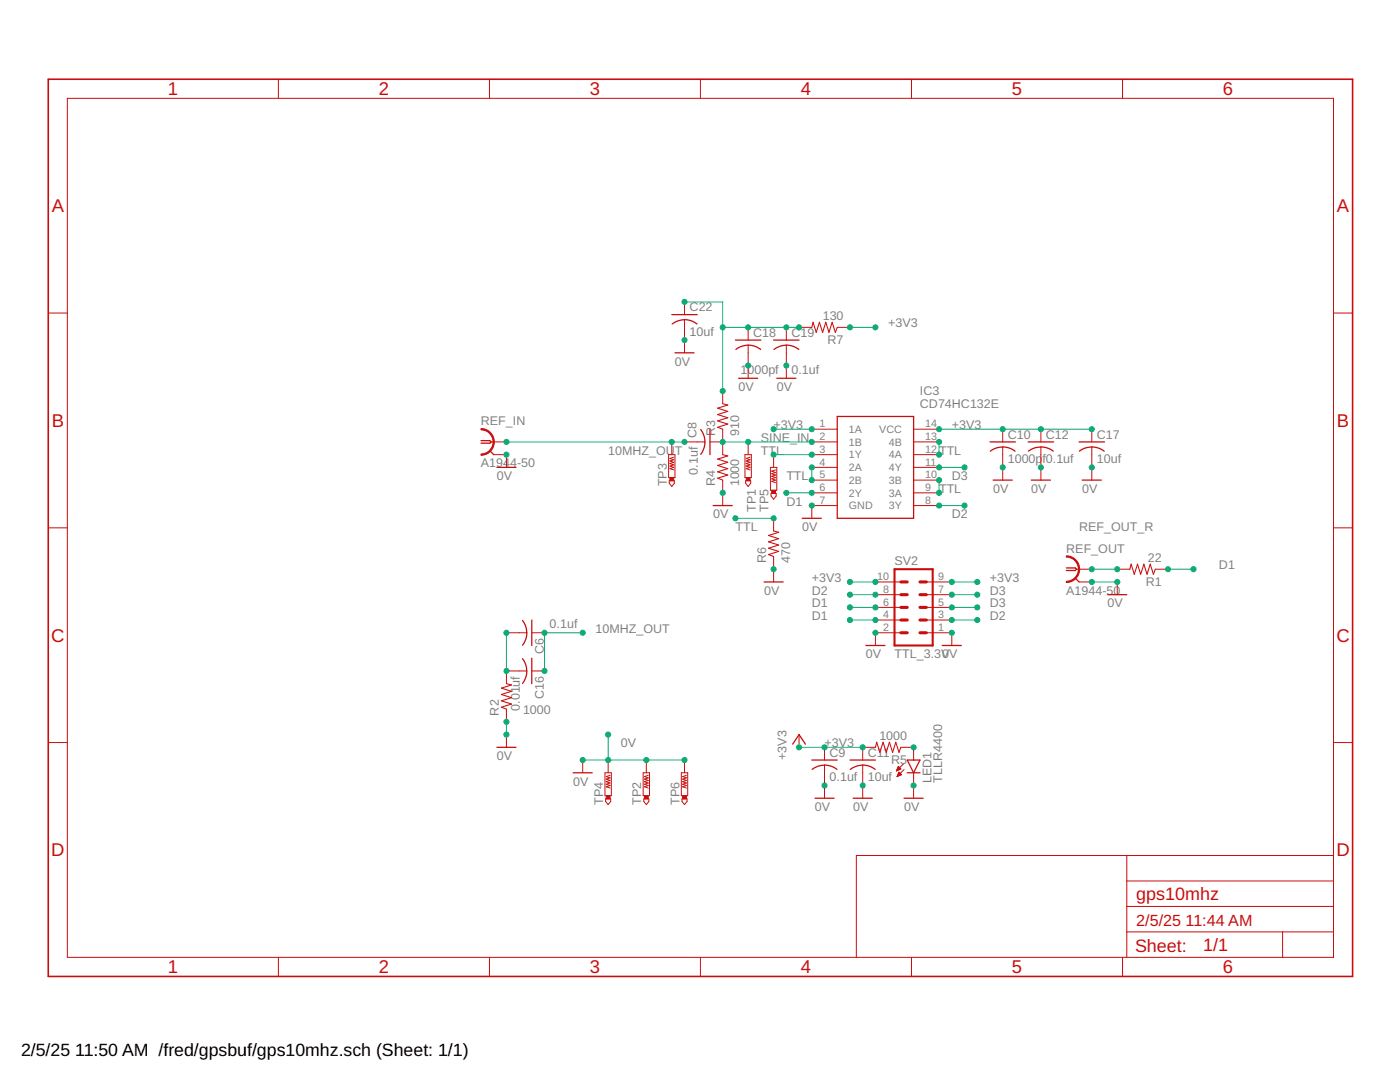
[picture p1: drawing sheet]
<svg xmlns="http://www.w3.org/2000/svg" width="279mm" height="216mm" viewBox="0 0 279 216" stroke-linecap="round" stroke-linejoin="round" font-family="sans-serif">
<g fill="none" stroke="#c90d0c" stroke-width=".25">
<path d="M134.1 62.8h5M134.7 70.4h3.8M136.6 63.8l1.6 .3 .9 .5M136.6 63.8l-1.5 .3-.9 .5M146.8 67.9h5M146.9 69.7a4 4 0 0 1 4.9 0M147.4 75.5h3.8M154.4 67.9h5.1M154.5 69.7a4 4 0 0 1 4.9 0M155 75.5h3.8M96 87.9h1.8l.2 .3-.2 .2h-1.8M97.8 90l.7 .7"/>
<path d="M99.2 93.3h3.8M139.8 85.7a4 4 0 0 1 0 5M141.7 85.6v5.1M167.1 83.1h15.2v20.3h-15.2zM197.6 88.2h5M198.2 95.8h3.8M200.1 89.2l1.6 .3 .9 .5M200.1 89.2h-.5a3.7 3.7 0 0 0-2 .8M205.2 88.2h5.1M205.8 95.8h3.8M207.7 89.2l1.6 .3 .9 .5M207.7 89.2h-.5a3.7 3.7 0 0 0-1.9 .8"/>
<path d="M215.3 88.2h5.1M216 95.8h3.8M217.9 89.2l1.6 .3 .9 .5M217.9 89.2h-.5a3.7 3.7 0 0 0-2 .8M142.3 100.9h3.8M152.5 116.1h3.8M160.1 103.4h3.8M212.8 113.3h1.8l.2 .3-.2 .2h-1.8M214.6 115.4l.7 .7M221.1 118.7h3.8M104.3 123.8a4 4 0 0 1 0 5M104.3 131.4a4 4 0 0 1 0 5"/>
<path d="M106.1 123.7v5.1M106.1 131.3v5.1M172.8 128.8h3.8M188 128.8h3.9M99.2 149.1h3.8M114.4 154.2h3.8M158.2 148.5l1.3-1.9 1.2 1.9M162 151.7h5.1M162.1 153.5a4 4 0 0 1 4.9 0M162.6 159.3h3.9M169.6 151.7h5.1M169.7 153.5a4 4 0 0 1 5 0"/>
<path d="M170.3 159.3h3.8M180.4 159.3h3.8M181.1 154.2h2.5M181.1 151.7h2.5l-1.3 2.5z"/>
</g>
<g fill="none" stroke="#c90d0c" stroke-width=".2">
<path d="M13.4 19.6h252.7v171.4h-252.7zM55.6 15.8v3.8M97.7 15.8v3.8M139.8 15.8v3.8M181.9 15.8v3.8M224 15.8v3.8M9.6 62.5h3.8M136.6 60.2v2.6M136.6 63.8v6.6M144.2 78v2.6M149.3 65.3v2.6M149.3 68.9v6.6"/>
<path d="M156.9 65.3v2.6M156.9 68.9v6.6M159.5 65.3h2.5M167.1 65.3h2.5M266.1 62.5h3.8M98 88.2h3.1M98.5 90.7h2.6v2.6M133.4 90.7h1.3v4.6h-1.3zM133.6 95.9h1v.5l-.5 .7-.5-.7zM134.1 88.2v2.5M134.5 91.2l-.8 .3 .8 .2-.8 .3 .8 .2-.8 .3 .8 .3-.8 .2 .8 .3-.8 .2 .8 .3M136.6 88.2h4.1"/>
<path d="M141.7 88.2h2.5M144.2 85.6v5.1M144.2 95.8v5.1M148.7 90.7h1.2v4.6h-1.2zM148.8 95.9h1v.5l-.5 .7-.5-.7zM149.3 88.2v2.5M149.7 91.2l-.8 .3 .8 .2-.8 .3 .8 .2-.8 .3 .8 .3-.8 .2 .8 .3-.8 .2 .8 .3M153.8 93.3h1.2v4.5h-1.2zM153.9 98.5h1v.5l-.5 .6-.5-.6zM154.4 90.7v2.6M154.8 93.8l-.8 .2 .8 .3-.8 .2 .8 .3-.8 .2 .8 .3-.8 .2 .8 .3-.8 .3 .8 .2M162 88.2h5.1"/>
<path d="M162 90.7h5.1M162 93.3h5.1M162 85.6h5.1M162 95.8h5.1M162 98.3h5.1M182.3 88.2h5.1M182.3 90.7h5.1M182.3 93.3h5.1M182.3 85.6h5.1M182.3 95.8h5.1M182.3 98.3h5.1M200.1 85.6v2.6"/>
<path d="M200.1 89.2v6.6M207.7 85.6v2.6M207.7 89.2v6.6M217.9 85.6v2.6M217.9 89.2v6.6M9.6 105.3h3.8M154.4 103.4v2.6M154.4 111v5.1M167.1 100.9h-5.1v2.5M174.7 118.7h5.1M174.7 116.1h5.1M182.3 100.9h5.1"/>
<path d="M184.9 118.7h5M184.9 116.1h5M214.8 113.6h3.1M215.3 116.1h2.6M223 113.6h2.5M223 116.1v2.6M230.6 113.6h2.5M266.1 105.3h3.8M101.1 126.3h4M105.1 133.9h-4v2.5M106.1 126.3h2.6M106.1 133.9h2.6"/>
<path d="M174.7 123.7h5.1M174.7 121.2h5.1M179.8 126.3h-5.1v2.5M184.9 126.3h5v2.5M184.9 123.7h5M184.9 121.2h5M9.6 148.2h3.8M101.1 141.5v2.5M101.1 146.6v2.5M116.3 151.7v2.5M120.7 154.2h1.3v4.6h-1.3zM120.9 159.4h1v.5l-.5 .6-.5-.6z"/>
<path d="M121.4 151.7v2.5M121.8 154.7l-.8 .3 .8 .2-.8 .3 .8 .2-.8 .3 .8 .2-.8 .3 .8 .2-.8 .3 .8 .2M128.4 154.2h1.2v4.6h-1.2zM128.5 159.4h1v.5l-.5 .6-.5-.6zM129 151.7v2.5M129.4 154.7l-.8 .3 .8 .2-.8 .3 .8 .2-.8 .3 .8 .2-.8 .3 .8 .2-.8 .3 .8 .2M136 154.2h1.2v4.6h-1.2zM136.1 159.4h1v.5l-.5 .6-.5-.6zM136.6 151.7v2.5M137 154.7l-.8 .3 .8 .2-.8 .3 .8 .2-.8 .3 .8 .2-.8 .3 .8 .2-.8 .3 .8 .2M159.5 146.6v2.5M164.5 149.1v2.6"/>
<path d="M164.5 152.7v6.6M172.2 152.7v6.6M174.7 149.1h-2.5v2.6M178.9 153.8h.2M179 153.6h.4M179 153.5h.6M179 155h.1M179.1 153.4h.6M179.1 154.8h.2M179.1 153.3h.5M179.1 154.7h.5M179.2 154.6h.7"/>
<path d="M179.2 153.1h.3M179.2 153h.2M179.2 154.5h.6M179.3 152.9l.5 .5-.9 .4zM179.3 154.3h.4M179.3 154.2h.3M179.4 154.1h.1M179.8 149.1h2.5v2.6M179.9 154.6l-.5-.5-.4 .9M179.9 154.6l-.9 .4M180.3 152.4l-1.4 1.4M180.4 153.6l-1.4 1.4"/>
<path d="M182.3 154.2v5.1M266.1 148.2h3.8M224.9 170.7v20.3M224.9 175.8h41.2M266.1 170.7h-95.2v20.3M55.6 191v3.8M97.7 191v3.8M139.8 191v3.8M181.9 191v3.8M224 191v3.8M224.9 185.9h41.2M224.9 180.9h41.2"/>
<path d="M256 185.9v5.1"/>
</g>
<path d="M162 65.3l.3-1 .6 2 .6-2 .7 2 .6-2 .6 2 .7-2 .6 2 .4-1M144.2 80.6l1 .2-2 .6 2 .7-2 .6 2 .7-2 .6 2 .6-2 .7 1 .3M144.2 90.7l1 .3-2 .6 2 .6-2 .7 2 .6-2 .6 2 .7-2 .6 1 .4M154.4 106l1 .2-2 .6 2 .7-2 .6 2 .7-2 .6 2 .6-2 .7 1 .3M225.5 113.6l.2-1 .7 2 .6-2 .6 2 .7-2 .6 2 .7-2 .6 2 .4-1M101.1 136.4l1 .3-2 .6 2 .6-2 .7 2 .6-2 .6 2 .7-2 .6 1 .4M174.7 149.1l.3-1 .6 2 .6-2 .7 2 .6-2 .6 2 .7-2 .6 2 .4-1" fill="none" stroke="#c90d0c" stroke-width=".21"/>
<path d="M178.5 113.6h7.6v15.2h-7.6z" fill="none" stroke="#c90d0c" stroke-width=".42"/>
<path d="M179.8 116.1h1.3M179.8 118.7h1.3M183.6 116.1h1.3M183.6 118.7h1.3M179.8 121.2h1.3M179.8 123.7h1.3M179.8 126.3h1.3M183.6 121.2h1.3M183.6 123.7h1.3M183.6 126.3h1.3" fill="none" stroke="#c90d0c" stroke-width=".61"/>
<g fill="#c90d0c" stroke="#c90d0c" stroke-width=".2">
<path d="M148.9 95.3h.8v.6h-.8z"/>
<path d="M133.7 95.3h.8v.6h-.8z"/>
<path d="M121 158.8h.8v.6h-.8z"/>
<path d="M154 97.8h.8v.7h-.8z"/>
<path d="M128.6 158.8h.8v.6h-.8z"/>
<path d="M136.2 158.8h.8v.6h-.8z"/>
</g>
<path d="M9.6 15.8h260.3v179h-260.3z" fill="none" stroke="#c90d0c" stroke-width=".32"/>
<g fill="#c90d0c" stroke="#c90d0c" stroke-width=".2">
<path d="M96 85.5a2.67 2.67 0 0 1 2.7 2.7 2.67 2.67 0 0 1-2.7 2.6v-.2a2.41 2.41 0 0 0 2.4-2.4 2.41 2.41 0 0 0-2.4-2.4z" fill-rule="evenodd"/>
<path d="M212.8 110.9a2.67 2.67 0 0 1 2.7 2.7 2.67 2.67 0 0 1-2.7 2.6v-.2a2.41 2.41 0 0 0 2.4-2.4 2.41 2.41 0 0 0-2.4-2.4z" fill-rule="evenodd"/>
</g>
<g fill="none" stroke="#0dab76" stroke-width=".2">
<path d="M136.6 60.2h7.6v17.8M144.2 65.3h15.3M169.6 65.3h5.1M101.1 88.2h35.5M144.2 88.2h17.8M154.4 85.6h7.6M154.4 90.7h7.6M156.9 98.3h5.1M162 93.3v2.5M187.4 85.6h30.5M187.4 88.2v2.5M187.4 95.8v2.5"/>
<path d="M187.4 93.3h5.1M146.8 103.4h7.6M169.6 116.1h5.1M169.6 118.7h5.1M187.4 100.9h5.1M189.9 116.1h5.1M189.9 118.7h5.1M217.9 116.1h5.1M217.9 113.6h5.1M233.1 113.6h5.1M101.1 126.3v7.6M116.3 126.3h-7.6v7.6"/>
<path d="M169.6 123.7h5.1M169.6 121.2h5.1M189.9 123.7h5.1M189.9 121.2h5.1M101.1 144v2.6M116.3 151.7h20.3M121.4 146.6v5.1M159.5 149.1h12.7"/>
</g>
<g fill="#0dab76" stroke="#0dab76" stroke-width=".2">
<circle cx="116.3" cy="151.7" r=".51"/>
<circle cx="121.4" cy="146.6" r=".51"/>
<circle cx="121.4" cy="151.7" r=".51"/>
<circle cx="129" cy="151.7" r=".51"/>
<circle cx="136.6" cy="151.7" r=".51"/>
<circle cx="101.1" cy="144" r=".51"/>
<circle cx="101.1" cy="146.6" r=".51"/>
<circle cx="174.7" cy="126.3" r=".51"/>
<circle cx="189.9" cy="126.3" r=".51"/>
<circle cx="144.2" cy="98.3" r=".51"/>
<circle cx="164.5" cy="156.7" r=".51"/>
<circle cx="172.2" cy="156.7" r=".51"/>
<circle cx="200.1" cy="93.3" r=".51"/>
<circle cx="207.7" cy="93.3" r=".51"/>
<circle cx="162" cy="100.9" r=".51"/>
<circle cx="182.3" cy="156.7" r=".51"/>
<circle cx="154.4" cy="113.6" r=".51"/>
<circle cx="149.3" cy="72.9" r=".51"/>
<circle cx="156.9" cy="72.9" r=".51"/>
<circle cx="217.9" cy="93.3" r=".51"/>
<circle cx="136.6" cy="67.9" r=".51"/>
<circle cx="101.1" cy="90.7" r=".51"/>
<circle cx="223" cy="116.1" r=".51"/>
<circle cx="217.9" cy="116.1" r=".51"/>
<circle cx="101.1" cy="126.3" r=".51"/>
<circle cx="101.1" cy="133.9" r=".51"/>
<circle cx="108.7" cy="126.3" r=".51"/>
<circle cx="116.3" cy="126.3" r=".51"/>
<circle cx="108.7" cy="133.9" r=".51"/>
<circle cx="101.1" cy="88.2" r=".51"/>
<circle cx="136.6" cy="88.2" r=".51"/>
<circle cx="134.1" cy="88.2" r=".51"/>
<circle cx="172.2" cy="149.1" r=".51"/>
<circle cx="164.5" cy="149.1" r=".51"/>
<circle cx="159.5" cy="149.1" r=".51"/>
<circle cx="207.7" cy="85.6" r=".51"/>
<circle cx="200.1" cy="85.6" r=".51"/>
<circle cx="187.4" cy="85.6" r=".51"/>
<circle cx="217.9" cy="85.6" r=".51"/>
<circle cx="174.7" cy="116.1" r=".51"/>
<circle cx="169.6" cy="116.1" r=".51"/>
<circle cx="189.9" cy="116.1" r=".51"/>
<circle cx="195" cy="116.1" r=".51"/>
<circle cx="154.4" cy="85.6" r=".51"/>
<circle cx="162" cy="85.6" r=".51"/>
<circle cx="169.6" cy="65.3" r=".51"/>
<circle cx="174.7" cy="65.3" r=".51"/>
<circle cx="144.2" cy="88.2" r=".51"/>
<circle cx="149.3" cy="88.2" r=".51"/>
<circle cx="162" cy="88.2" r=".51"/>
<circle cx="154.4" cy="90.7" r=".51"/>
<circle cx="162" cy="90.7" r=".51"/>
<circle cx="162" cy="93.3" r=".51"/>
<circle cx="162" cy="95.8" r=".51"/>
<circle cx="187.4" cy="98.3" r=".51"/>
<circle cx="187.4" cy="95.8" r=".51"/>
<circle cx="187.4" cy="90.7" r=".51"/>
<circle cx="187.4" cy="88.2" r=".51"/>
<circle cx="154.4" cy="103.4" r=".51"/>
<circle cx="146.8" cy="103.4" r=".51"/>
<circle cx="174.7" cy="123.7" r=".51"/>
<circle cx="169.6" cy="123.7" r=".51"/>
<circle cx="174.7" cy="121.2" r=".51"/>
<circle cx="169.6" cy="121.2" r=".51"/>
<circle cx="156.9" cy="98.3" r=".51"/>
<circle cx="162" cy="98.3" r=".51"/>
<circle cx="238.2" cy="113.6" r=".51"/>
<circle cx="233.1" cy="113.6" r=".51"/>
<circle cx="189.9" cy="123.7" r=".51"/>
<circle cx="195" cy="123.7" r=".51"/>
<circle cx="174.7" cy="118.7" r=".51"/>
<circle cx="169.6" cy="118.7" r=".51"/>
<circle cx="187.4" cy="100.9" r=".51"/>
<circle cx="192.5" cy="100.9" r=".51"/>
<circle cx="189.9" cy="121.2" r=".51"/>
<circle cx="195" cy="121.2" r=".51"/>
<circle cx="189.9" cy="118.7" r=".51"/>
<circle cx="195" cy="118.7" r=".51"/>
<circle cx="187.4" cy="93.3" r=".51"/>
<circle cx="192.5" cy="93.3" r=".51"/>
<circle cx="182.3" cy="149.1" r=".51"/>
<circle cx="156.9" cy="65.3" r=".51"/>
<circle cx="149.3" cy="65.3" r=".51"/>
<circle cx="144.2" cy="78" r=".51"/>
<circle cx="159.5" cy="65.3" r=".51"/>
<circle cx="144.2" cy="65.3" r=".51"/>
<circle cx="136.6" cy="60.2" r=".51"/>
<circle cx="223" cy="113.6" r=".51"/>
<circle cx="217.9" cy="113.6" r=".51"/>
</g>
<g font-size="3.7" fill="#c90d0c">
<text x="33.5" y="19">1</text>
<text x="75.6" y="19">2</text>
<text x="117.7" y="19">3</text>
<text x="159.8" y="19">4</text>
<text x="201.9" y="19">5</text>
<text x="244.1" y="19">6</text>
<text x="10.3" y="42.3">A</text>
<text x="266.8" y="42.3">A</text>
<text x="10.3" y="85.2">B</text>
<text x="266.8" y="85.2">B</text>
<text x="10.2" y="128">C</text>
<text x="266.7" y="128">C</text>
<text x="10.2" y="170.9">D</text>
<text x="266.7" y="170.9">D</text>
<text x="33.5" y="194.2">1</text>
<text x="75.6" y="194.2">2</text>
<text x="117.7" y="194.2">3</text>
<text x="159.8" y="194.2">4</text>
<text x="201.9" y="194.2">5</text>
<text x="244.1" y="194.2">6</text>
</g>
<g font-size="3.6" fill="#c90d0c">
<text x="226.8" y="179.6">gps10mhz</text>
<text x="226.5" y="189.9">Sheet:</text>
<text x="240.1" y="189.8">1/1</text>
</g>
<g font-size="3.5">
<text x="4.2" y="210.7">2/5/25</text>
<text x="15" y="210.7">11:50 AM /fred/gpsbuf/gps10mhz.sch (Sheet: 1/1)</text>
</g>
<g font-size="3.2" fill="#c90d0c">
<text x="226.8" y="184.7">2/5/25</text>
<text x="236.6" y="184.7">11:44 AM</text>
</g>
<g font-size="2.5" fill="#808080">
<text x="137.6" y="62.2">C22</text>
<text x="164.2" y="63.8">130</text>
<text x="177.2" y="65.3">+3V3</text>
<text x="137.6" y="67">10uf</text>
<text x="150.3" y="67.2">C18</text>
<text x="157.9" y="67.2">C19</text>
<text x="165.2" y="68.6">R7</text>
<text x="134.7" y="72.9">0V</text>
<text x="147.8" y="74.6">1000pf</text>
<text x="157.9" y="74.6">0.1uf</text>
<text x="147.4" y="78">0V</text>
<text x="155" y="78">0V</text>
<text x="183.6" y="81.4">CD74HC132E</text>
<text x="183.6" y="78.9">IC3</text>
<text x="96" y="84.9">REF_IN</text>
<text x="139" y="87.3" transform="rotate(-90 139 87.3)">C8</text>
<text x="142.7" y="86.9" transform="rotate(-90 142.7 86.9)">R3</text>
<text x="147.5" y="86.9" transform="rotate(-90 147.5 86.9)">910</text>
<text x="151.9" y="88.2">SINE_IN</text>
<text x="154.4" y="85.6">+3V3</text>
<text x="189.9" y="85.6">+3V3</text>
<text x="201.1" y="87.5">C10</text>
<text x="208.7" y="87.5">C12</text>
<text x="218.9" y="87.5">C17</text>
<text x="96" y="93.3">A194</text>
<text x="99.2" y="95.8">0V</text>
<text x="101.8" y="93.3">4-50</text>
<text x="121.4" y="90.7">10MHZ_OU</text>
<text x="134.7" y="90.7">T</text>
<text x="139.3" y="94.7" transform="rotate(-90 139.3 94.7)">0.1uf</text>
<text x="151.9" y="90.7">TTL</text>
<text x="156.9" y="95.8">TTL</text>
<text x="187.4" y="90.7">TTL</text>
<text x="189.9" y="95.8">D3</text>
<text x="201.1" y="92.4">1000p</text>
<text x="208.1" y="92.4">f0.1uf</text>
<text x="218.9" y="92.4">10uf</text>
<text x="133.1" y="97.1" transform="rotate(-90 133.1 97.1)">TP3</text>
<text x="142.7" y="97.1" transform="rotate(-90 142.7 97.1)">R4</text>
<text x="147.5" y="97.1" transform="rotate(-90 147.5 97.1)">1000</text>
<text x="156.9" y="100.9">D1</text>
<text x="187.4" y="98.3">TTL</text>
<text x="198.2" y="98.3">0V</text>
<text x="205.8" y="98.3">0V</text>
<text x="216" y="98.3">0V</text>
<text x="142.3" y="103.4">0V</text>
<text x="146.8" y="106">TTL</text>
<text x="150.8" y="102.1" transform="rotate(-90 150.8 102.1)">TP1</text>
<text x="153.4" y="102.1" transform="rotate(-90 153.4 102.1)">TP5</text>
<text x="160.1" y="106">0V</text>
<text x="189.9" y="103.4">D2</text>
<text x="215.3" y="106">REF_OUT_R</text>
<text x="152.9" y="112.3" transform="rotate(-90 152.9 112.3)">R6</text>
<text x="157.7" y="112.3" transform="rotate(-90 157.7 112.3)">470</text>
<text x="178.5" y="112.8">SV2</text>
<text x="212.8" y="110.3">REF_OUT</text>
<text x="229.1" y="112">22</text>
<text x="243.3" y="113.6">D1</text>
<text x="152.5" y="118.7">0V</text>
<text x="162" y="116.1">+3V3</text>
<text x="162" y="118.7">D2</text>
<text x="197.6" y="116.1">+3V3</text>
<text x="197.6" y="118.7">D3</text>
<text x="212.8" y="118.7">A1944-50</text>
<text x="228.7" y="116.8">R1</text>
<text x="109.7" y="125.4">0.1uf</text>
<text x="162" y="123.7">D1</text>
<text x="162" y="121.2">D1</text>
<text x="197.6" y="123.7">D2</text>
<text x="197.6" y="121.2">D3</text>
<text x="221.1" y="121.2">0V</text>
<text x="108.6" y="130.5" transform="rotate(-90 108.6 130.5)">C6</text>
<text x="118.8" y="126.3">10MHZ_OUT</text>
<text x="172.8" y="131.3">0V</text>
<text x="178.5" y="131.3">TTL_3.3V</text>
<text x="188" y="131.3">0V</text>
<text x="99.6" y="142.8" transform="rotate(-90 99.6 142.8)">R2</text>
<text x="103.7" y="141.8" transform="rotate(-90 103.7 141.8)">0.01uf</text>
<text x="104.4" y="142.5">1000</text>
<text x="108.6" y="139.5" transform="rotate(-90 108.6 139.5)">C16</text>
<text x="123.9" y="149.1">0V</text>
<text x="164.5" y="149.1">+3V3</text>
<text x="175.5" y="147.6">1000</text>
<text x="99.2" y="151.7">0V</text>
<text x="156.9" y="151.7" transform="rotate(-90 156.9 151.7)">+3V3</text>
<text x="165.6" y="155.9">0.1uf</text>
<text x="165.6" y="151">C9</text>
<text x="173.2" y="155.9">10uf</text>
<text x="173.2" y="151">C11</text>
<text x="177.9" y="152.4">R5</text>
<text x="114.4" y="156.7">0V</text>
<text x="120.4" y="160.6" transform="rotate(-90 120.4 160.6)">TP4</text>
<text x="128" y="160.6" transform="rotate(-90 128 160.6)">TP2</text>
<text x="135.6" y="160.6" transform="rotate(-90 135.6 160.6)">TP6</text>
<text x="162.6" y="161.8">0V</text>
<text x="170.3" y="161.8">0V</text>
<text x="180.4" y="161.8">0V</text>
<text x="185.9" y="156.2" transform="rotate(-90 185.9 156.2)">LED1</text>
<text x="188" y="156.2" transform="rotate(-90 188 156.2)">TLLR4400</text>
</g>
<g font-size="2.1" fill="#808080">
<text x="163.6" y="85.3">1</text>
<text x="163.6" y="87.8">2</text>
<text x="169.4" y="86.4">1A</text>
<text x="169.4" y="88.9">1B</text>
<text x="175.5" y="86.4">VCC</text>
<text x="177.4" y="88.9">4B</text>
<text x="184.7" y="85.3">14</text>
<text x="184.7" y="87.8">13</text>
<text x="163.6" y="90.4">3</text>
<text x="163.6" y="92.9">4</text>
<text x="163.6" y="95.4">5</text>
<text x="169.4" y="91.5">1Y</text>
<text x="169.4" y="94">2A</text>
<text x="177.4" y="91.5">4A</text>
<text x="177.4" y="94">4Y</text>
<text x="184.7" y="90.4">12</text>
<text x="184.7" y="92.9">11</text>
<text x="184.7" y="95.4">10</text>
<text x="163.6" y="98">6</text>
<text x="163.6" y="100.5">7</text>
<text x="169.4" y="96.6">2B</text>
<text x="169.4" y="99.1">2Y</text>
<text x="169.4" y="101.6">GND</text>
<text x="177.4" y="96.6">3B</text>
<text x="177.4" y="99.1">3A</text>
<text x="177.4" y="101.6">3Y</text>
<text x="184.7" y="98">9</text>
<text x="184.7" y="100.5">8</text>
<text x="175.1" y="115.8">10</text>
<text x="176.3" y="118.3">8</text>
<text x="187.2" y="118.3">7</text>
<text x="187.2" y="115.8">9</text>
<text x="176.3" y="125.9">2</text>
<text x="176.3" y="123.4">4</text>
<text x="176.3" y="120.8">6</text>
<text x="187.2" y="125.9">1</text>
<text x="187.2" y="123.4">3</text>
<text x="187.2" y="120.8">5</text>
</g>
</svg>
